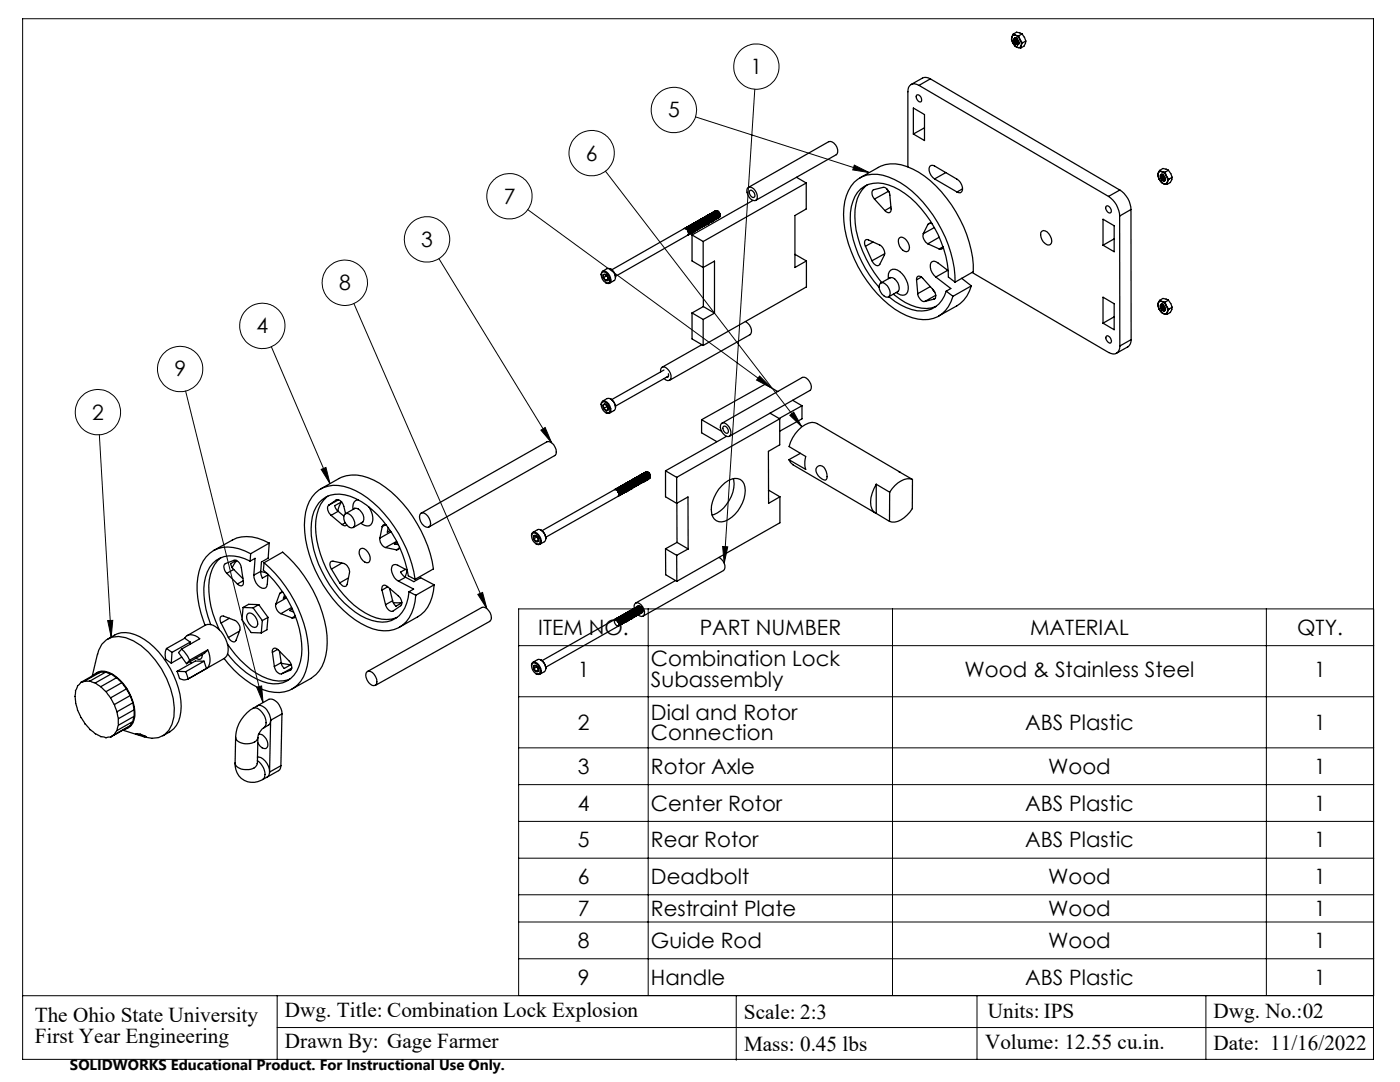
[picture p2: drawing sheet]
<svg xmlns="http://www.w3.org/2000/svg" width="279mm" height="216mm" viewBox="0 0 279 216" stroke-linecap="round" stroke-linejoin="round" font-family="sans-serif">
<g fill="none" stroke="#000" stroke-width=".25">
<path d="M183 18.9a.92 .92 0 0 1 .8 1.4 .95 .95 0 0 1-.8-1.4zM183.4 17a1.34 1.34 0 0 0-1.6-.1 1.34 1.34 0 0 0-.6 1.4v15M183.4 17l37.8 22.2M185.7 15.7a1.63 1.63 0 0 0-1.6-.1l-2.3 1.3M185.7 15.7l-2.3 1.3M185.7 15.7l37.8 22.2M201.9 7.4v.4l.2 .8M202.1 8.6l.6 .6 .4 .3M202.1 8.6l.5 .6 .5 .3M202.2 6.8l-.3 .6M202.2 6.8l.5 .2M202.6 7.5a.9 .9 0 0 0 .5 1.4"/>
<path d="M202.6 7.9l.3 .7M202.6 8.1l.1 .3a.42 .42 0 0 0 .7 .2l-.4-.6v-.3l.1 .6 .3 .2M202.6 8.1l.2 .6 .3 .2M202.7 7a.59 .59 0 0 0-.8 .4M202.7 7l.9 .9M202.7 7l.6 .2M202.7 8.7l-.3-.4 .1-.7a.89 .89 0 0 1 .8 1.3h-.2M202.7 8.7l.4 .2M202.8 7.6a.71 .71 0 0 0 .6 1M202.9 7.7l-.3 .1v.3M202.9 7.5a.64 .64 0 0 0-.1 .7 .64 .64 0 0 0 .6 .4M202.9 7.7l-.4-.1-.1 .3 .3 .8"/>
<path d="M203.1 9.5l.6 .1M203.3 7.2l.3 .7M203.6 7.9l.4 .7M203.6 7.9l.2 .8v.4M203.8 9.1a.49 .49 0 0 1-.7 .4M203.8 9.1l-.1 .5M204 6.8l.5 .7 .2 .7M204 6.8l-1.1-.4-.7 .4M204 6.8l-.7 .4M204 8.6l-.2 .5M204.7 8.2v.1a1.57 1.57 0 0 1-1 1.3M204.7 8.2l-.7 .4"/>
<path d="M149.4 37.4a1.73 1.73 0 0 1 1.4 2.6 1.87 1.87 0 0 1-1.6-2.4zM149.4 37.4l16-9.1a1.74 1.74 0 0 1 1.5 2.6l-16.1 9.1M149.6 38.1l.2-.1a.9 .9 0 0 1 .6 1.4 1.01 1.01 0 0 1-.8-1.3zM159 35.4l1.9 1.1M160.9 36.5l-20.6 11.7M160.9 36.5v5.2l-2.3 1.3v10.4l2.3-1.3M171.6 35.5l3.7-2.1a7 7 0 0 1 6.8 .3 23.6 23.6 0 0 1 10.8 13.1 20.7 20.7 0 0 1 1.3 7.4l-3.6 2.1M173 36.9a7 7 0 0 0-2.4 6.3 22.2 22.2 0 0 0 5.4 13.2M174.5 39.7a1.24 1.24 0 0 1-.1-1.8l1.8-.5a1.51 1.51 0 0 1 1.4 1.5l.2 2.8a.58 .58 0 0 1-.2 .7 .58 .58 0 0 1-.8-.2l-.2-.2M174.5 39.7l2.1 2.3M177 37.7l.3 .5M177.3 38.2l-2.8 1.5"/>
<path d="M177.3 38.2l.1 .1M182.3 21.6l2.2 1.3v5.1l-2.2-1.3zM184.5 25.5l-2.2 1.2M186.5 35.7a2.15 2.15 0 0 1-.9-2.5l.6-.2 .3 .1 4.5 2.6a2.12 2.12 0 0 1 .9 2.5l-.2 .3-.7-.2M186.5 35.7l4.5 2.6M188.8 34.4l-2.3 1.3M192.1 37.7l-1.1 .6M221.2 39.2a4.9 4.9 0 0 1 2.2 3.9M223.5 37.9a4.8 4.8 0 0 1 2.2 3.9M223.5 37.9l-2.3 1.3M231.1 34.6v.4l.3 .8M231.4 35.8l.5 .6 .4 .3"/>
<path d="M231.4 35.8l.4 .6 .5 .3M231.4 34l-.3 .6M231.4 34l.5 .3M231.8 34.7a.9 .9 0 0 0 .5 1.4M231.8 35.1l.3 .7M231.8 35.3l.2 .6 .3 .2M231.8 35.3l.1 .3a.42 .42 0 0 0 .7 .2v-.1M231.9 34.3a.54 .54 0 0 0-.8 .3M231.9 34.3l.5 .3 .4 .5M231.9 34.3l.6 .1M231.9 35.9l-.3-.4v-.5a.74 .74 0 0 1 .9 .2 .74 .74 0 0 1 0 .9h-.2M231.9 35.9l.4 .2"/>
<path d="M232.1 34.7a.67 .67 0 0 0 .5 1.1 .67 .67 0 0 1-.5-1l-.3 .2v.3M232.1 34.9l-.2-.1-.3 .3 .3 .8M232.2 34.9l.1 .4 .3 .4-.3-.3zM232.3 36.7l.6 .1M232.5 34.4l.3 .7M232.8 35.1l.5 .7M232.8 35.1l.2 .8v.4M233 36.3a.49 .49 0 0 1-.7 .4M233 36.3l-.1 .5M233.2 34l.5 .7 .2 .7M233.2 34l-1.1-.4-.7 .4M233.2 34l-.7 .4"/>
<path d="M233.3 35.8l-.3 .5M233.9 35.4v.1a1.57 1.57 0 0 1-1 1.3M233.9 35.4l-.6 .4M120 54.9l.1-.6 .3-.2a1.69 1.69 0 0 1 1.3 2.4l-.3 .1-.5-.2M120.2 54.3a1.45 1.45 0 0 1 1.3 2.1 1.43 1.43 0 0 1-1.3-2.1zM120.3 54.1l.9-.5a1.62 1.62 0 0 1 1.4 2.4l-1 .5M120.4 54.8v.6M120.4 55.4l.5 .6M120.9 54.8h-.5M120.9 54.8l.4 .6M121.2 55.1l-.1-.1-.7 .4M121.3 55.9l-.4 .1"/>
<path d="M121.3 55.4v.5M121.3 55.7l-.4 .3M121.8 53.7h.1a2.13 2.13 0 0 1 .9 1.7M136.8 45.4a.85 .85 0 0 1 .9 1.3 .84 .84 0 0 0-.1-.9 .84 .84 0 0 0-.8-.4zM136.8 45.4h.1M136.9 45.6l.4 .5M136.9 45.6l.4 .2 .3 .4M137 45.3a.85 .85 0 0 1 .8 .4 .85 .85 0 0 1 .1 .9 .91 .91 0 0 0-.9-1.3zM137.2 45.3a.88 .88 0 0 1 .8 1.2M137.2 45.2a.85 .85 0 0 1 .8 .4 .85 .85 0 0 1 0 .9M137.3 46v.1a.59 .59 0 0 1 0 .8 .84 .84 0 0 0-.8-1.3l-14.4 8.2M137.3 46a.62 .62 0 0 1 0 .9l-14.5 8.2"/>
<path d="M137.3 46l.1 .6M137.3 46.1l.1 .2zM137.4 46.8h.1a.91 .91 0 0 0-.8-1.3 .85 .85 0 0 1 .8 1.3M137.4 45.1a.88 .88 0 0 1 .8 1.3 .88 .88 0 0 0-.8-1.2zM137.4 46.6h.1M137.6 45a.88 .88 0 0 1 .8 1.3 .86 .86 0 0 0-.9-1.3zM137.7 44.9a.84 .84 0 0 1 .8 .4 .84 .84 0 0 1 .1 .9 .86 .86 0 0 0-.9-1.3zM137.9 46.6h.1M137.9 44.8a.86 .86 0 0 1 .8 1.3 .88 .88 0 0 0-.8-1.3zM138 46.5h.1M138.1 44.7a.88 .88 0 0 1 .8 1.3 .88 .88 0 0 0-.8-1.3zM138.1 46.9v5.2l2.2 1.3 2.3-1.3v10.4"/>
<path d="M138.1 46.9l2.2 1.3M138.2 46.4h.1M138.3 44.6a.88 .88 0 0 1 .8 1.3 .88 .88 0 0 0-.8-1.3zM138.4 46.3h.1M138.4 44.5a.88 .88 0 0 1 .9 1.3M138.4 44.5h.1M138.5 44.5a.91 .91 0 0 1 .8 1.3M138.6 46.2h.1M138.6 44.4a.88 .88 0 0 1 .9 1.3 .84 .84 0 0 0-.9-1.3zM138.8 44.3a.88 .88 0 0 1 .9 1.3 .88 .88 0 0 0-.9-1.3zM139 44.2a.85 .85 0 0 1 .8 1.3 .86 .86 0 0 0-.8-1.3zM139.2 44.1h.1"/>
<path d="M139.2 44.1a.84 .84 0 0 1 .8 1.3M139.2 44.1a.85 .85 0 0 1 .8 1.3M139.3 45.8h.1M139.3 44h.1M139.3 44a.84 .84 0 0 1 .9 .4 .84 .84 0 0 1 0 .9 .88 .88 0 0 0-.9-1.3zM139.5 43.9h.1M139.5 43.9a.85 .85 0 0 1 .8 1.3 .88 .88 0 0 0-.8-1.3zM139.6 45.6h.1M139.7 43.8h.1M139.7 43.8a.84 .84 0 0 1 .8 .4 .84 .84 0 0 1 0 .9 .88 .88 0 0 0-.8-1.3zM139.9 43.7h.1M139.9 43.7a.85 .85 0 0 1 .8 1.3 .84 .84 0 0 0-.8-1.3"/>
<path d="M140 45.4h.1M140.1 43.6a.85 .85 0 0 1 .8 1.3 .82 .82 0 0 0-.1-.9 .82 .82 0 0 0-.7-.4zM140.3 48.2l.1 13M140.4 43.4a.84 .84 0 0 1 .8 .4 .84 .84 0 0 1 .1 .9 .9 .9 0 0 0-.9-1.3zM140.6 43.3a.86 .86 0 0 1 .8 1.3 .91 .91 0 0 0-.8-1.3zM140.6 43.3h.1M140.8 43.2a.88 .88 0 0 1 .8 1.3 .88 .88 0 0 0-.8-1.3zM140.9 43.1a.91 .91 0 0 1 .9 1.3M140.9 43.1h.1M141 43.1a.86 .86 0 0 1 .8 1.2M141 44.8a.86 .86 0 0 0-.8-1.3 .84 .84 0 0 1 .8 .4 .84 .84 0 0 1 .1 .9M141.1 44.8h.1"/>
<path d="M141.1 43a.85 .85 0 0 1 .8 .4 .85 .85 0 0 1 .1 .9 .88 .88 0 0 0-.9-1.3zM141.3 44.7h.1M141.3 42.9a.88 .88 0 0 1 .8 1.3 .85 .85 0 0 0-.8-1.3zM141.5 42.8a.88 .88 0 0 1 .8 1.3 .85 .85 0 0 0-.8-1.3zM141.6 42.7a.85 .85 0 0 1 .9 1.3 .86 .86 0 0 0-.9-1.3zM141.8 44.3v.1M141.8 42.6h.1M141.9 42.6a.84 .84 0 0 1 .8 1.3 .86 .86 0 0 0-.8-1.3zM142 44.3h.1M142 42.5h.1M142 42.5a.84 .84 0 0 1 .8 .4 .84 .84 0 0 1 0 .9 .88 .88 0 0 0-.8-1.3zM142.1 44.2h.1"/>
<path d="M142.2 42.4h.1M142.2 42.4a.85 .85 0 0 1 .8 1.3 .88 .88 0 0 0-.8-1.3zM142.4 42.3h.1M142.4 42.3a.84 .84 0 0 1 .8 .4 .84 .84 0 0 1 0 .9 .88 .88 0 0 0-.8-1.3zM142.6 42.2h.1M142.6 42.2a.84 .84 0 0 1 .8 1.3M142.6 42.2a.88 .88 0 0 1 .8 1.3M142.7 42.1a.84 .84 0 0 1 .8 1.3M142.7 42.1a.82 .82 0 0 1 .9 .3 .82 .82 0 0 1 0 1h-.1M142.7 42.1h.1M143 42.1a.86 .86 0 0 1 .7 .8l-.4-.8M143.4 43.5h.1"/>
<path d="M143.5 43.4h-.1M143.6 43.1l-.1 .1M150.2 40l-12.1 6.9M158.6 50.8l2.3 1.3M160.9 52.1v5.2l-20.6 11.6M172.7 49.1l-.2-.6a.54 .54 0 0 1 .2-.6 .54 .54 0 0 1 .6 0l2.3 1a1.88 1.88 0 0 1 .9 2l-.9 1.8a.69 .69 0 0 1-1.2-.1l-.4-.6M172.7 49.1l1.3 2.9M174.2 48.3l-1.5 .8M175.7 56.5a1.07 1.07 0 0 1 1.4 .5 1.82 1.82 0 0 1 .3 2.2 1.02 1.02 0 0 1-1.4-.5 1.86 1.86 0 0 1-.3-2.2zM176.6 50.6l-2.6 1.4M177.3 55.6a1.34 1.34 0 0 1 .5-1.7 1.34 1.34 0 0 1 1.8 .3 3.7 3.7 0 0 1 1.3 4.4 1.47 1.47 0 0 1-2-.3M177.6 55.5a1.6 1.6 0 0 1 1.8 1.5 .96 .96 0 0 1-.3 1.2"/>
<path d="M177.6 55.5l-1.8 1M177.7 55.4l-.1 .1M177.8 41.3l-1.2 .7M178.3 58.7a9.8 9.8 0 0 0 7.6 2.8l.9-.4M179.1 58.2l-1.8 1M179.2 58.2h-.1M179.5 47.4a1.06 1.06 0 0 1 1.4 .5 1.82 1.82 0 0 1 .4 2.2 1.09 1.09 0 0 1-1.5-.5 1.89 1.89 0 0 1-.3-2.2zM182.9 55.8a.58 .58 0 0 1 .3-.7 .58 .58 0 0 1 .7 .2l2.3 2.5a1.18 1.18 0 0 1 .2 1.9M182.9 55.8l.3 2.8M183.2 58.6a1.57 1.57 0 0 0 1.4 1.5M183.9 55.3l-1 .5M184.3 46.6a1.88 1.88 0 0 0 .9 2"/>
<path d="M185.2 44.8l-.9 1.8M185.2 48.6l2.2 1.1M185.6 44.5l-.4 .3M185.7 57.2l-2.5 1.4M186 44.7l-.1-.1a.57 .57 0 0 0-.7 .2M186.1 57.6l.4 .7M186.4 59.7l-1.8 .4M186.5 45.4l-2.2 1.2M186.6 59.6l-.2 .1M186.8 55.3l3 2.3-1 .5M186.8 58.9l-2.2 1.2M187.4 49.7l.8-.4a.5 .5 0 0 1-.8 .4z"/>
<path d="M187.4 47.3l-2.2 1.3M188.8 58.1a5.2 5.2 0 0 1-6.8 3.7 12.8 12.8 0 0 1-4.6-2.6M188.8 58.1l1.4 1M189.1 53.9l-2.3 1.4M189.2 54l-2-1.5a.88 .88 0 0 0-1.2-.3 .88 .88 0 0 0-.3 1.1 3 3 0 0 0 1.1 2M190.6 56.3a25.1 25.1 0 0 0-10.9-19.9 8.5 8.5 0 0 0-7.6-1.2 6.9 6.9 0 0 0-3.7 6.3 23.5 23.5 0 0 0 5.7 15.9 16.2 16.2 0 0 0 9.1 6.3 5.7 5.7 0 0 0 7-4.6M190.6 56.3l-1.3-1a22 22 0 0 0-9.8-17.4 7 7 0 0 0-7-.7 6.4 6.4 0 0 0-2.8 5.2 21.5 21.5 0 0 0 5.7 14.9M191.9 55.5l2 1.5M193.9 57a6.6 6.6 0 0 1-2.9 4l-3.7 2.1M193.9 57l-3.7 2.1M194 54.4l27.3 15.9a1.37 1.37 0 0 0 1.5 .2 1.37 1.37 0 0 0 .7-1.5M207.9 46.1a1.07 1.07 0 0 1 1.4 .6 1.75 1.75 0 0 1 .3 2.1 1.62 1.62 0 0 1-1.8-1.5l-.1-.9z"/>
<path d="M220.1 43.7l2.3 1.3v5.2l-2.3-1.3zM220.1 59.3l2.3 1.3v5.2l-2.3-1.3zM220.7 41.2l.1-.1a.92 .92 0 0 1 .8 1.4 .96 .96 0 0 1-.9-1.3zM222.4 47.7l-2.3 1.2M223.4 43.1l.1 25.9M225.7 41.8l-2.3 1.3M225.7 41.8v26M231.4 59.9l-.3 .6M231.4 59.9l.5 .2M233.2 59.9l.5 .7 .2 .7M233.2 59.9l-1.1-.4-.7 .4M233.2 59.9l-.7 .4"/>
<path d="M121.8 79.6a2.02 2.02 0 0 1 1 1.7M131.8 74.2a.7 .7 0 0 1 .2-.8 .7 .7 0 0 1 .8-.1 2.06 2.06 0 0 1 1 2.4l-.2 .2a.94 .94 0 0 1-1.1-.4M132.5 73.8l-10.4 5.9M133.4 74.6v.6l-.4 .1M133.4 75l-10.6 6M138.1 62.4v5.2l2.2 1.3M138.1 62.4l2.2 1.3M140.1 68.8l-7.9 4.5M140.3 63.7v5.2M140.4 61.2l2.2 1.3M140.4 61.2l-2.3 1.2M142.6 62.5l-2.3 1.2"/>
<path d="M148.8 64.2a1.87 1.87 0 0 1 .9 2.6l-16.1 9.1M155.2 78.1l-2.5-1.4-12.7 7M158.2 79.9l1.9 1.1M220.9 67a.95 .95 0 0 1 .8 1.4 .95 .95 0 0 1-.8-1.4zM222.4 63.2l-2.3 1.3M225.7 67.8a1.6 1.6 0 0 1-.6 1.4l-2.3 1.3M225.7 67.8l-2.2 1.2M231.1 60.5v.4l.3 .8M231.1 60.5v.5l.3 .7M231.4 61.7l.5 .7 .4 .2M231.4 61.7l.4 .7 .5 .2M231.8 60.7a.9 .9 0 0 0 .5 1.4"/>
<path d="M231.8 61l.3 .8M231.8 61.2l.2 .6 .3 .3M231.8 61.2l.1 .3a.42 .42 0 0 0 .7 .2v-.1M231.9 60.1a.53 .53 0 0 0-.8 .4M231.9 60.1l.9 1M231.9 60.1l.6 .2M231.9 61.9l-.3-.5 .1-.7a.87 .87 0 0 1 .8 1.3l-.2 .1M231.9 61.9l.4 .2M232.1 60.7a.67 .67 0 0 0 .5 1 .67 .67 0 0 1-.5-1l-.3 .2v.3M232.1 60.8l-.4-.1-.1 .3 .3 .9M232.2 60.8l.1 .5 .3 .3-.4-.5zM232.3 62.6l.6 .1"/>
<path d="M232.5 60.3l.3 .8M232.8 61.1l.5 .6M232.8 61.1l.2 .7v.5M233 62.3a.49 .49 0 0 1-.7 .3M233 62.3l-.1 .4M233.3 61.7l-.3 .6M233.9 61.3v.1a1.57 1.57 0 0 1-1 1.3M233.9 61.3l-.6 .4M64 97.5l3.7-2a7.3 7.3 0 0 1 6.9 .3 24.5 24.5 0 0 1 11.7 16.2l.2 1.5-3.7 2.1M65.4 99a7.8 7.8 0 0 0-2.4 7.4 22.2 22.2 0 0 0 9.9 15.9 7.1 7.1 0 0 0 6.3 .9M67.1 99.8a1.36 1.36 0 0 1 1.5 1.2l.4 1.5M67.1 99.8l-1.5 1"/>
<path d="M67.2 99.7l-.1 .1M67.6 99.7l-2 1.1M71.5 99.7a1.36 1.36 0 0 0-1.1 1.9M120 80.8a.62 .62 0 0 1 .8-.8 1.92 1.92 0 0 1 1 2.3 .68 .68 0 0 1-.9 0M120.1 80.4l.2-.2a1.56 1.56 0 0 1 1.3 2.1 1.19 1.19 0 0 1-1.6-1.2zM120.3 80l.9-.5a1.62 1.62 0 0 1 1.4 2.4l-1 .5M120.4 80.9l.1 .6M120.5 81.5l.5 .5M120.7 80.6l-.3 .3M120.7 80.6l.5 .5M121.1 81.1l.1 .1M121.1 81v.1"/>
<path d="M121.1 81.1l-.6 .4M121.2 81.1l.2 .6M121.4 81.7l-.2 .3h-.2M121.4 81.7l-.4 .3M122.9 97.5h.1M122.9 97.5a.82 .82 0 0 1 .8 .4 .82 .82 0 0 1 .1 .9 .86 .86 0 0 0-.9-1.3zM123 97.8l.4 .3a.59 .59 0 0 1 0 .9 .63 .63 0 0 0 0-.9M123 97.8l-.4-.1-14.4 8.2M123 97.8l.4 .4M123 97.7l.4 .2 .3 .4M123.1 97.4h.1M123.1 97.4a.84 .84 0 0 1 .8 .4 .84 .84 0 0 1 0 .9 .88 .88 0 0 0-.8-1.3z"/>
<path d="M123.3 97.3h.1M123.3 97.3a.85 .85 0 0 1 .8 1.3 .88 .88 0 0 0-.8-1.3zM123.4 98.1l.1 .6-.1 .3-14.5 8.2M123.4 98.1l.1 .6M123.4 98.2l.1 .2M123.5 97.2h.1M123.5 97.2a.85 .85 0 0 1 .8 1.3 .88 .88 0 0 0-.8-1.3zM123.5 98.7h.1M123.6 98.9a.82 .82 0 0 0 0-.9 .82 .82 0 0 0-.8-.4 .84 .84 0 0 1 .8 1.3h-.1M123.6 97.1a.85 .85 0 0 1 .9 .4 .85 .85 0 0 1 0 .9 .91 .91 0 0 0-.9-1.3zM123.9 97a.85 .85 0 0 1 .7 1.3 .82 .82 0 0 0 0-.9 .82 .82 0 0 0-.8-.4zM124 96.9a.88 .88 0 0 1 .8 1.3 .88 .88 0 0 0-.8-1.3z"/>
<path d="M124.2 96.8a.88 .88 0 0 1 .8 1.3 .9 .9 0 0 0-.8-1.3zM124.4 96.7a.84 .84 0 0 1 .8 .4 .84 .84 0 0 1 0 .9 .9 .9 0 0 0-.8-1.3zM124.5 98.4h.1M124.5 96.6a.86 .86 0 0 1 .9 1.3 .88 .88 0 0 0-.9-1.3zM124.7 96.5a.88 .88 0 0 1 .9 1.3 .88 .88 0 0 0-.9-1.3zM124.8 98.2h.1M124.9 96.4a.88 .88 0 0 1 .8 1.3 .88 .88 0 0 0-.8-1.3zM125 98.1h.1M125.1 96.3a.85 .85 0 0 1 .8 1.3M125.1 96.3h.1M125.1 96.3a.88 .88 0 0 1 .8 1.3M125.2 98h.1"/>
<path d="M125.3 96.2a.88 .88 0 0 1 .8 1.3 .85 .85 0 0 0-.9-1.3zM125.4 96.1a.91 .91 0 0 1 .9 1.3 .9 .9 0 0 0-.9-1.3zM125.6 96h.1M125.6 96a.82 .82 0 0 1 .8 .4 .82 .82 0 0 1 0 .9 .86 .86 0 0 0-.8-1.3zM125.7 97.7h.1M125.8 95.9h.1M125.8 95.9a.84 .84 0 0 1 .8 .4 .84 .84 0 0 1 0 .9 .88 .88 0 0 0-.8-1.3zM125.9 97.6h.1M126 95.8h.1M126 95.8a.85 .85 0 0 1 .8 1.3 .88 .88 0 0 0-.8-1.3zM126.2 95.7h.1M126.2 95.7a.85 .85 0 0 1 .8 1.3 .88 .88 0 0 0-.8-1.3z"/>
<path d="M126.3 97.4h.1M126.3 95.6h.1M126.3 95.6a.85 .85 0 0 1 .8 1.3 .88 .88 0 0 0-.8-1.3zM126.5 95.5a.85 .85 0 0 1 .8 1.3 .84 .84 0 0 0-.8-1.3zM126.7 95.4a.85 .85 0 0 1 .8 1.3 .84 .84 0 0 0-.8-1.3zM126.9 95.3a.85 .85 0 0 1 .8 1.3 .86 .86 0 0 0-.8-1.3zM127 95.2a.82 .82 0 0 1 .8 .4 .82 .82 0 0 1 0 .8 .86 .86 0 0 0-.8-1.2zM127.2 95.1a.86 .86 0 0 1 .9 1.3 .91 .91 0 0 0-.9-1.3zM127.2 95.1h.1M127.4 95a.88 .88 0 0 1 .8 1.3 .91 .91 0 0 0-.8-1.3zM127.6 94.9a.91 .91 0 0 1 .8 1.3M127.6 94.9h.1"/>
<path d="M127.6 94.9a.86 .86 0 0 1 .8 1.2M127.7 94.8a.88 .88 0 0 1 .9 1.3M127.7 94.8a.85 .85 0 0 1 .9 .4 .85 .85 0 0 1 0 .9M128 94.7a.88 .88 0 0 1 .8 1.3 .85 .85 0 0 0-.9-1.3zM128.1 94.6a.88 .88 0 0 1 .8 1.2 .85 .85 0 0 0-.8-1.2zM128.3 94.5a.85 .85 0 0 1 .8 1.2 .86 .86 0 0 0-.8-1.2zM128.4 96.2h.1M128.4 94.4a.86 .86 0 0 1 .9 1.3 .88 .88 0 0 0-.9-1.3zM128.6 96.1h.1M128.6 94.3a.88 .88 0 0 1 .9 1.3 .88 .88 0 0 0-.9-1.3zM128.8 96h.1M128.8 94.2h.1"/>
<path d="M128.8 94.2a.88 .88 0 0 1 .8 1.3M128.8 94.2a.83 .83 0 0 1 .8 .3 .83 .83 0 0 1 .1 .9l-.1 .1M128.9 95.8h.1M129.1 94.2a.86 .86 0 0 1 .7 .8v-.2l-.4-.6M129.1 95.7h.1M129.5 95.5h.1M129.6 95.2h.1M132.8 93.9v5.2l2.2 1.3M132.8 93.9l2.2 1.3M135 95.2v5.2M140 83.7v2.7l3.1 1.7M140 83.7l4 2.4"/>
<path d="M143.9 84.6a.86 .86 0 0 1 1.3 .3 1.44 1.44 0 0 1 .3 2.2 1.87 1.87 0 0 1-1.6-2.5zM144 96.9a3.3 3.3 0 0 1 3.7-1.2 3.3 3.3 0 0 1 .8 3.8 6.4 6.4 0 0 1-4.5 4.6 2.05 2.05 0 0 1-2-2.4 7.4 7.4 0 0 1 2-4.8zM144.1 84.5l16-9.2a1.56 1.56 0 0 1 1.7 1.4 .99 .99 0 0 1-.2 1.2l-16 9.2M144.4 85.1a.83 .83 0 0 1 .8 .4 .83 .83 0 0 1-.1 1 .98 .98 0 0 1-.7-1.4zM145 87.1l-12.2 6.8M146.4 95.5a6.7 6.7 0 0 1-4.3 7.3M153.4 97.9l2.2 1.2M153.7 82.4l1.9 1.2M155.6 83.6v5.2l-2.2 1.3v10.3l2.2-1.3M155.6 83.6l-20.6 11.6M155.6 99.1v5.2l-20.5 11.7M157.4 91.7l.4 .6 .5 .4 16.4 9.7"/>
<path d="M157.4 91.7l3.4 2a4.7 4.7 0 0 1 0-2.6l-3.3-2a6.4 6.4 0 0 1 4.5-4.8l1.1 .2 16.4 9.7M159.7 90.5l-2.3 1.2M160.1 81l-4.6 2.5M160.1 81v2.6l-4.5 2.4M163 93.2a.94 .94 0 0 1 1-.3 .94 .94 0 0 1 .7 .7 1.59 1.59 0 0 1 0 2.2l-.3-.1a2.34 2.34 0 0 1-1.6-2.1zM174.9 96.6a5.6 5.6 0 0 0-.9 5l.4 .5 .5 .3M174.9 96.6l2.7 1.6M174.9 96.6v5.8M177.6 98.2l-.1 5.8M179.7 94.3l-.3-.2 2.7 1.6M182.1 95.7v5.8a5.1 5.1 0 0 1-4.1 2.7l-.5-.2M182.1 95.7a3.4 3.4 0 0 0-3.5 1.2l-1 1.3"/>
<path d="M44.1 111.3a7.5 7.5 0 0 0-2.4 6.9 19.4 19.4 0 0 0 2.1 7.5M45.3 114.4a1.37 1.37 0 0 1-.3-1.9l1.7-.7a1.48 1.48 0 0 1 1.5 1.4l.4 2.9a.64 .64 0 0 1-.4 .8 .64 .64 0 0 1-.8-.4M45.3 114.4l2.1 2.1M46.6 113.6l1.9 1.8M46.6 113.6l-1.3 .8M47.2 111.8l-1.2 .7 .3 .7 .3 .4M47.2 111.9l-.9 1.4M48.5 115.9l-1.1 .6M49.9 112a6.5 6.5 0 0 0-6.8-.2 7.5 7.5 0 0 0-2.4 7 19.1 19.1 0 0 0 1.4 5.8M49.9 112l1-.6-.2 3.4M50 110.5a7.8 7.8 0 0 0-7.4-.6 7 7 0 0 0-3.1 5.3 18.8 18.8 0 0 0 1.4 9.6M50 110.5l-.1 1.5"/>
<path d="M52 114l.4 1.4 1.1-.7M52 114.1l1.2 .3M52 114l-1.3 .8M52.7 112.3l-.1 1.5a21.7 21.7 0 0 1 7.6 17 6 6 0 0 1-3.8 5.4 7.8 7.8 0 0 1-6.2-1.3 18.6 18.6 0 0 1-4.8-4.4M52.7 112.3a25.5 25.5 0 0 1 8.9 18 8.4 8.4 0 0 1-3 7 7.1 7.1 0 0 1-7.3-.2 19.4 19.4 0 0 1-6.6-5.7M52.7 112.3l3.7-2.1a25.5 25.5 0 0 1 8.9 18 8.3 8.3 0 0 1-3 7l-4 2.3M53.5 114.6l-.3 2.4a.84 .84 0 0 1-1.3 .2 2.91 2.91 0 0 1-1.2-2.4M53.7 108.4a7.7 7.7 0 0 0-7.3-.6l-3.8 2.1M53.7 108.4l-3.7 2.1M53.7 108.4l-.2 3-1.3 .7-.2 1.9M55.8 118.5l-.7 2M56.4 118.1l-.6 .4"/>
<path d="M56.4 118.2h-.3l-.3 .3M56.8 118.7l-.2 .7 .4-.3M57.1 119.3l-2 1.2M65.6 100.8a1.54 1.54 0 0 0 .5 2M66.1 102.8l2.2 1.9M66.1 113.6l-.3-1a.56 .56 0 0 1 .7-.6l2.1 .4a1.91 1.91 0 0 1 1.1 1.9l-.4 2.3a.66 .66 0 0 1-.7 .5 .66 .66 0 0 1-.6-.5l-.2-.3M66.1 113.6l1.7 2.7M67.4 102l.8-1.8-1.4 .7 .2 .5 .5 .6M67.5 102l-1.4 .8M67.5 102l1.1 1M68.2 112.4l-2.1 1.2M68.3 104.7a.69 .69 0 0 0 .9 .1"/>
<path d="M68.9 104.3l-.6 .4M68.9 102.5a1.91 1.91 0 0 1 1.9 2.2l-.1 .4a.81 .81 0 0 1-1.3-.1 1.76 1.76 0 0 1-.5-2.5zM69.5 115.3l-1.7 1M70.7 101.5a1.1 1.1 0 0 1 1.5 .7 1.55 1.55 0 0 1 .1 2M70.7 101.5l-1.8 1M70.8 101.4l-.1 .1M71.8 109.7l.2-.2a1.84 1.84 0 0 1 1.9 2.2l-.3 .6a1.91 1.91 0 0 1-1.9-2.3zM72.3 104.2l-1.8 1.1M72.4 104.2h-.1M73.6 101.1l.1 .2a3 3 0 0 1 .3 3.4 1.47 1.47 0 0 1-2-.3M75.8 107.4a1.91 1.91 0 0 0 1.1 1.9M76.2 117.8a.65 .65 0 0 1 .2-.9 .65 .65 0 0 1 .9 .1l2.2 1.9a1.49 1.49 0 0 1 .5 2l-1.5 1a1.36 1.36 0 0 1-1.6-1.3"/>
<path d="M76.2 117.8l.7 2.8M76.3 105.1l-.5 2.3M76.9 109.3l2.2 .4M77 104.7l-.7 .4M77 104.7h-.1a.49 .49 0 0 0-.6 .4M77.4 117.1l-1.2 .7M77.5 105.3l-.2 .9 .6-.3M77.8 117.4l.6 2.5M78 106.1l-2.2 1.3M78.4 119.9l.2 .6 .4 .5 1.2-.7M78.4 119.9l-1.5 .7M79.2 108l-2.3 1.3"/>
<path d="M79.3 108.2l-.6 .3 .8 .2M79.5 116l3 1.5-.9 .6M79.7 109.4l-.6 .3M79.7 109.1v.2a.49 .49 0 0 1-.6 .4M80.9 113.6l-1 .6 .6 .7 .4 .3M80.9 115.2l-1.4 .8M80.9 115.2l1.7 .9 1.4-.8 2.6 1.4M81.2 113.8l-.4 1.3M81.3 113.8l-1.9-1a.82 .82 0 0 0-1 0 .82 .82 0 0 0-.3 .9 3.2 3.2 0 0 0 1.4 2.3M81.6 118.1l1.4 .7M82.8 115.6a25.2 25.2 0 0 0-10.7-17.1 8.6 8.6 0 0 0-7.6-1.2 6.9 6.9 0 0 0-3.7 6.2 24.4 24.4 0 0 0 6.7 17.2 16.2 16.2 0 0 0 8 5.1 5.8 5.8 0 0 0 7-4.6l.5-2.4M82.8 115.6l-1.3-.7a22.3 22.3 0 0 0-9.4-14.8 7.4 7.4 0 0 0-7-.9 6.8 6.8 0 0 0-3 6.4 22.1 22.1 0 0 0 9.9 17.2 7.5 7.5 0 0 0 6.1 1 5.7 5.7 0 0 0 3.4-4.5l.1-1.2"/>
<path d="M84 102.4a1.63 1.63 0 0 1 1.9 1.6 .87 .87 0 0 1-.5 1.2 2 2 0 0 1-1.4-2.8zM84 102.4l25.1-14.2a1.83 1.83 0 0 1 1.7 2.7l-25.2 14.3M86.6 116.7a7.7 7.7 0 0 1-3.2 6.4l-3.7 2.1M86.6 116.7l-3.6 2.1M106.1 107a.63 .63 0 0 1 .7-.8 2 2 0 0 1 1.1 2.1 .58 .58 0 0 1-.9 .2M106.3 106.4a1.43 1.43 0 0 1 1.3 2.1 1.43 1.43 0 0 1-1.3-2.1zM106.4 106.2l.9-.5a1.6 1.6 0 0 1 1.4 2.4l-1 .5M106.5 106.9v.6M106.5 107.5l.4 .6M106.9 106.9h-.4M106.9 106.9l.5 .5M107.3 107.2l-.1-.1-.7 .4"/>
<path d="M107.4 108l-.5 .1M107.4 107.4v.6M107.4 107.8l-.5 .3M107.9 105.8h.1a2.03 2.03 0 0 1 .9 1.7M132.8 109.5l.1 5.2 2.2 1.3M132.8 109.5l2.2 1.3M134.8 115.9l-7.9 4.4M135 110.8l.1 5.2M135 100.4l2.3-1.2v10.3M135.1 100.4v7.8M135.1 108.2l2.2 1.3M135.1 108.2l-2.3 1.3"/>
<path d="M137.3 109.5l-2.3 1.3M143.5 111.2a1.87 1.87 0 0 1 .9 2.6l-16.1 9.1M174.9 102.4l2.6 1.6M16.1 136.2v.1a3.7 3.7 0 0 0-1.1 2.7l.1 1.3 .4 1.4 .6 1.5 .9 1.3 .9 .9a5.2 5.2 0 0 0 3.5 1.7h.7M17 135.9l-.9 .3M17 135.9h1M18 135.9l1 .4M18.8 134.7a2.76 2.76 0 0 1 3.6-.2 10 10 0 0 1 4.5 8.4 2.65 2.65 0 0 1-2 2.6M19 136.3l1.1 .7M19.4 130.6l-1 4.3M19.5 130.6a4.1 4.1 0 0 1 5.6-3.4 14.9 14.9 0 0 1 8.2 8.2 12.8 12.8 0 0 1 1 9.1 4.1 4.1 0 0 1-5.5 2.5l-4.3-1.3M19.8 134.3l-.5 .1-3.2 1.8"/>
<path d="M20.1 137l1.1 1M21.1 134.1h-1l-3.1 1.8M21.1 134.1l1.1 .4M21.1 134.1l-3.1 1.8M21.2 138l.9 1.2M21.5 127.5a5.3 5.3 0 0 1 6.4-.5 17 17 0 0 1 8.2 15 5.3 5.3 0 0 1-3.6 4.8M22.1 139.2l.7 1.4M22.2 134.5l1.1 .7M22.2 134.5l-3.2 1.8M23.3 135.2l1 1M23.3 135.2l-3.2 1.8M24.3 136.2l1 1.2"/>
<path d="M24.3 136.2l-3.1 1.8M25.3 137.4l.7 1.4M25.3 137.4l-3.2 1.8M26 138.8l.5 1.4M26 138.8l-3.2 1.8M33.2 129.4a3.5 3.5 0 0 0-.1 2.2l1.1 .7M33.2 129.4l1.1 .8M34.3 130.2l-.1 2.1M35.3 133.9l.5 1.5a1.65 1.65 0 0 0 1.8 .1M35.3 133.9l1.8 .1M36.3 129.5l1.1 1.3 .5 .9M36.3 129.5l-.7 .7 1.6 2.2"/>
<path d="M36.3 131.1l-2.1 1.2M36.9 127.4a1.84 1.84 0 0 1 3 .1l-3.6 2M36.9 127.4l-3.7 2M36.9 127.4l1.1 .7M37.1 134l.5 1.5M37.4 126.8l3.6-2.1a2.25 2.25 0 0 1 2.6 .8 5.2 5.2 0 0 1 1.7 5.3l-.5 .6-7.3 4.1M37.9 131.7l-.7 .7M37.9 132l.3 .3M38 128.1l-.1 .5M38 128.1l-3.7 2.1M40.4 130.6a.71 .71 0 0 1-.3 .8 .71 .71 0 0 1-.7 .1l-.3-.2M40.7 131.9l-3.6 2.1"/>
<path d="M40.7 131.9l.5 1.5M40.7 131.9h-1.7l-3.7 2M41.2 133.4l-3.6 2.1M41.5 129.7a3.1 3.1 0 0 1-.3 3.7M41.5 129.7l-3.6 2M41.5 129.7l-.7 .7-3.6 2M44.1 124.3l-.2-.6a.57 .57 0 0 1 .1-.6 .57 .57 0 0 1 .6-.2l2.2 .9a1.87 1.87 0 0 1 1.1 1.9l-.8 2.1a.64 .64 0 0 1-1.1-.1l-.4-.5M44.1 124.3l1.5 2.9M45.4 128.5a17.8 17.8 0 0 0 8 6.9 5.9 5.9 0 0 0 4.4 .1M45.8 123.4l-1.7 .9M47.8 125.9l-2.2 1.3M48.5 121.2l-.2 2.5 1.8 2.5 2 .1"/>
<path d="M48.5 121.2l2 .1M49.5 122.4a1.86 1.86 0 0 1 1.9 2.1l-.1 .4a.76 .76 0 0 1-1.2-.1 1.79 1.79 0 0 1-.6-2.4zM50.5 121.3l1.9 2.5M51.6 120.6h-2l-1.1 .6M51.6 120.6l-1.1 .7M51.6 120.6l1.9 2.6M52.4 123.8l-.3 2.5M53.5 123.2l-.2 2.5-1.2 .6M53.5 123.2l-1.1 .6M54.4 130.2a.63 .63 0 0 1 .3-.9 .63 .63 0 0 1 .8 .4l2.1 2.1a1.33 1.33 0 0 1 .3 1.9M54.4 130.2l.4 2.8M54.8 133a1.48 1.48 0 0 0 1.4 1.4"/>
<path d="M55.1 120.5a1.78 1.78 0 0 0 1 1.9M55.4 129.6l-1 .6M55.8 130l.3 2.2M56.1 122.4l2.2 .9M56.1 132.2l.2 .7 .4 .5 1.4-.8M56.1 132.3l2 .3M56.1 132.2l-1.3 .8M57.9 133.7l-1.7 .7M58 133.7h-.1M58.1 132.6l.1 .1M58.2 121.2l-2.1 1.2M58.2 133.3l-2 1.1"/>
<path d="M58.3 121.5l-.5 .3 .8 .3M58.9 122.9l-.6 .4M58.9 123a.48 .48 0 0 1-.6 .3M73.3 134a1.63 1.63 0 0 1 1.9 1.5v.9l-.2 .3a1.63 1.63 0 0 1-1.9-1.5v-.9zM73.3 134l22.9-12.8a1.68 1.68 0 0 1 1.8 1.6 1.01 1.01 0 0 1-.3 1.2l-22.8 12.8M78.5 120.2h1.7M106.1 132.9a.61 .61 0 0 1 .7-.8 2 2 0 0 1 1.1 2.2 .63 .63 0 0 1-.9 .1M106.3 132.3a1.43 1.43 0 0 1 1.3 2.2 1.45 1.45 0 0 1-1.3-2.2zM106.4 132.2l.9-.6a1.6 1.6 0 0 1 1.4 2.4l-1 .5M106.5 132.9v.5M106.5 133.4l.4 .6M106.9 132.8l-.4 .1"/>
<path d="M106.9 132.8l.5 .5M107.3 133.2l-.1-.1-.7 .3M107.4 133.9l-.5 .1M107.4 133.3v.6M107.4 133.7l-.5 .3M107.9 131.7h.1a2.03 2.03 0 0 1 .9 1.7M122.9 123.4a.79 .79 0 0 1 .9 .1 .79 .79 0 0 1 .3 .8v.2l-.3 .2a.86 .86 0 0 0-.9-1.2zM123 123.7l-.4-.1-14.4 8.2M123 123.7l.4 .4a.49 .49 0 0 1-.1 .8 .79 .79 0 0 1-.7-.6 .79 .79 0 0 1 .3-.8l.1 .2 .2-.1 .2 .2 .3 .4v.5l-.3 .2M123 123.7l.4 .4M123 123.6l.4 .2 .3 .4M123.1 123.4h.1"/>
<path d="M123.1 123.4a.83 .83 0 0 1 .9 .1 .83 .83 0 0 1 .2 .9l-.3 .2a.86 .86 0 0 0-.8-1.2zM123.3 123.3h.1M123.3 123.3a.83 .83 0 0 1 .9 .1 .83 .83 0 0 1 .2 .9l-.3 .2a.88 .88 0 0 0-.8-1.2zM123.4 124.1a.63 .63 0 0 1 0 .8M123.4 124.1l.1 .5-.1 .4M123.4 124.1l.1 .5M123.4 125l-14.5 8.1M123.4 124.1l.1 .2M123.5 123.2h.1M123.5 123.2a.83 .83 0 0 1 .9 .1 .83 .83 0 0 1 .2 .9l-.3 .2a.88 .88 0 0 0-.8-1.2zM123.5 124.6h.1M123.6 124.8l.3-.2a.87 .87 0 0 0-1.1-1.1v.1a.84 .84 0 0 1 .8 1.2h-.1"/>
<path d="M123.6 123a.81 .81 0 0 1 1 .2 .81 .81 0 0 1 .2 .9l-.3 .2a.84 .84 0 0 0-.1-.9 .84 .84 0 0 0-.8-.4zM123.8 122.9a.76 .76 0 0 1 1 .3 .76 .76 0 0 1-.2 1 .84 .84 0 0 0 0-.9 .84 .84 0 0 0-.8-.4zM124 122.9a.75 .75 0 0 1 1 .2 .75 .75 0 0 1-.2 1 .88 .88 0 0 0-.8-1.2zM124.2 122.8a.75 .75 0 0 1 1 .2 .75 .75 0 0 1-.2 1 .88 .88 0 0 0-.8-1.2zM124.4 122.6a.85 .85 0 0 1 .9 .2 .85 .85 0 0 1 .2 .9l-.3 .2a.9 .9 0 0 0-.8-1.2zM124.5 122.6a.81 .81 0 0 1 1 .1 .81 .81 0 0 1 .2 .9l-.3 .2a.86 .86 0 0 0-.9-1.2zM124.7 122.4a.81 .81 0 0 1 .9 .2 .81 .81 0 0 1 .2 .9l-.2 .2a.88 .88 0 0 0-.9-1.3zM124.8 124.1h.1M124.9 122.3a.81 .81 0 0 1 .9 .2 .81 .81 0 0 1 .2 .9l-.3 .2a.88 .88 0 0 0-.8-1.3zM125 124h.1M125.1 122.2a.88 .88 0 0 1 .8 1.3M125.1 122.2h.1"/>
<path d="M125.1 122.2a.84 .84 0 0 1 .9 .2 .84 .84 0 0 1 .2 .9l-.3 .2M125.2 123.9h.1M125.3 122.1a.77 .77 0 0 1 .9 .3 .77 .77 0 0 1-.1 1 .85 .85 0 0 0-.9-1.2zM125.4 123.8h.1M125.4 122.1a.85 .85 0 0 1 .9 1.2M125.4 122a.87 .87 0 0 1 1.2 1l-.3 .3M125.4 122v.1M125.6 122l.2-.2a.92 .92 0 0 1 1 1.2l-.4 .2a.86 .86 0 0 0-.8-1.2zM125.6 121.9v.1M125.8 121.8h.1M125.8 121.8a.84 .84 0 0 1 .8 1.3M125.8 121.8a.84 .84 0 0 1 .9 .2 .84 .84 0 0 1 .2 .9l-.3 .2"/>
<path d="M125.9 123.5h.1M126 121.7h.1M126 121.7a.84 .84 0 0 1 .9 .2 .84 .84 0 0 1 .2 .9l-.3 .2a.88 .88 0 0 0-.8-1.3zM126.2 121.6h.1M126.2 121.6a.88 .88 0 0 1 .8 1.3M126.2 121.6a.84 .84 0 0 1 .8 .2 .84 .84 0 0 1 .3 .9l-.3 .2M126.3 123.3h.1M126.3 121.5h.1M126.3 121.5a.83 .83 0 0 1 .9 .2 .83 .83 0 0 1 .3 .9l-.4 .2a.88 .88 0 0 0-.8-1.3zM126.5 121.4h.1M126.5 121.4a.88 .88 0 0 1 .8 1.3h.1M126.5 121.4a.77 .77 0 0 1 1 .3 .77 .77 0 0 1-.1 1"/>
<path d="M126.6 121.4a.87 .87 0 0 1 .6-1.1 2.01 2.01 0 0 1 1.3 2.4 .71 .71 0 0 1-1.1 0M126.6 123.1h.1M126.7 121.4a.76 .76 0 0 1 .8 0 .76 .76 0 0 1 .3 .8l-.3 .4a.84 .84 0 0 0-.8-1.2zM126.7 121.3v.1M126.9 121.2a.76 .76 0 0 1 .9 .3 .76 .76 0 0 1-.1 1 .84 .84 0 0 0-.8-1.3zM127 122.9h.1M127.1 121.1a.74 .74 0 0 1 .9 .3 .74 .74 0 0 1-.1 1h-.1a.86 .86 0 0 0-.8-1.3l.1-.1a.59 .59 0 0 1 .9 .3M127.2 121a.88 .88 0 0 1 .9 1.3M127.2 121h.1M127.2 121a.74 .74 0 0 1 1 .3 .74 .74 0 0 1-.1 1M127.4 120.9h.1M128.1 122.3h.1"/>
<path d="M128.1 122.3h-.1M22.8 140.6l.6 1.4M22.9 146.6l-.8 .5M23.4 142l.2 1.4M23.4 145.8l-.5 .8M23.6 143.4v1.3M23.6 144.7l-.2 1.1M25.4 145.1l-3.3 2M26.5 140.2l.3 1.4M26.5 144l-.5 .8-3.1 1.8M26.5 140.2l-3.1 1.8M26.5 144l-3.1 1.8"/>
<path d="M26.8 142.9l-.3 1.1M26.8 141.6v1.3M26.8 141.6l-3.2 1.8M26.8 142.9l-3.2 1.8M27.2 146.4l.8 .1 1.1 .5zM46.9 152.3a3.5 3.5 0 0 0 1.7 3.3 3.5 3.5 0 0 0 3.8-.1M46.9 152.3a1.99 1.99 0 0 0 2.4 1.3 1.84 1.84 0 0 0 2.1-1.3M47 147.1a1.97 1.97 0 0 0 2.4 1.3 1.97 1.97 0 0 0 2.1-1.2M47 147.1l-.1 5.2M50.5 141.4a7 7 0 0 0-3.5 5.7M50.5 141.4a1.5 1.5 0 0 1 1.9 .8 2.27 2.27 0 0 1 .3 3M51.4 152.3l-.1 .1"/>
<path d="M51.4 140.8l2.2-1.2a2.26 2.26 0 0 1 2.5 1.8l.2 1.1M51.4 151.1a2.9 2.9 0 0 1 2.4 3M51.4 140.8a1.96 1.96 0 0 1 2.2 1.5l.4 1.4M51.4 151.8a2.99 2.99 0 0 1 1.3 3.5l-.3 .2M51.4 140.8l-.9 .6M51.6 146.5a1.9 1.9 0 0 1 1.7 2.7 .91 .91 0 0 1-1.4-.3l-.5-.7M53.3 155l-.9 .5M53.8 154.1l-.2 .7-.3 .2M54 143.7l-.2 .8-1.2 .7a2.76 2.76 0 0 0-1.1 2l-.1 5.1M54 143.7l-.2 10.4M56.1 152.8l-.1 .6-.4 .4-2.3 1.2M56.1 152.8l-2.3 1.3"/>
<path d="M56.3 142.5l-2.3 1.2M56.3 142.5l-.2 10.3"/>
</g>
<g fill="none" stroke="#000" stroke-width=".2">
<path d="M4.5 3.7h269.6v207.7h-269.6zM150.6 17.8l-6.1 94.6M120.8 34.1l39.2 51.1M138.8 23.3l34.7 11.1M170.5 32.9l3 1.5-3.3-.5zM87.6 51.6l22.5 36.8M105.3 41.8l48.7 35.6M37 78l15.5 62.2M54.2 69.2l11.7 27.3M70.6 60.6l26.6 60.8M151.6 75l2.4 2.4-3-1.6zM19.8 86.7l2.4 40.4"/>
<path d="M64.1 93.7l1-.4 .8 3.2zM107.9 85.8l.9-.5 1.3 3.1zM157.6 82.9l.8-.7 1.6 3zM95.4 118.6l.9-.4 .9 3.2zM144.2 109l1 .1-.7 3.3zM21.5 123.8h1l-.3 3.3zM51.2 137.1l1-.2 .3 3.3zM103.5 128.8h170.6M103.5 139h170.6M129.4 121.5v77.1M178.1 121.5v77.1M252.7 121.5v77.1"/>
<path d="M103.5 149.2h170.6M103.5 156.6h170.6M103.5 163.9h170.6M103.5 171.2h170.6M103.5 178.5h170.6M55.3 198.7v12.7M103.5 198.6v-77.1h170.6v77.1l-269.6 .1M103.5 184h170.6M103.5 191.3h170.6M146.9 198.7v6.3M195 198.7v12.7M240.7 198.7v12.7"/>
<path d="M55.3 205h218.8M146.9 205.2v6.4"/>
<circle cx="151" cy="13.3" r="4.5"/>
<circle cx="101.7" cy="39.2" r="4.5"/>
<circle cx="118.1" cy="30.5" r="4.5"/>
<circle cx="134.5" cy="21.9" r="4.5"/>
<circle cx="68.8" cy="56.4" r="4.5"/>
<circle cx="85.2" cy="47.8" r="4.5"/>
<circle cx="35.9" cy="73.6" r="4.5"/>
<circle cx="52.3" cy="65" r="4.5"/>
<circle cx="19.5" cy="82.2" r="4.5"/>
</g>
<path d="M21.5 123.8h1l-.3 3.3zM51.2 137.1l1-.2 .3 3.3zM64.1 93.7l1-.4 .8 3.2zM95.4 118.6l.9-.4 .9 3.2zM108 85.8l.8-.5 1.3 3.1zM151.6 75l2.4 2.4-3-1.6zM157.6 82.9l.8-.7 1.6 3zM170.5 32.9l3 1.5-3.3-.5zM144.2 109l1 .1-.7 3.3z" fill="#000"/>
<g font-size="4.2">
<text x="149.8" y="14.8">1</text>
<text x="133.3" y="23.4">5</text>
<text x="116.9" y="32">6</text>
<text x="100.5" y="40.6">7</text>
<text x="84.1" y="49.3">3</text>
<text x="67.7" y="57.9">8</text>
<text x="51.2" y="66.5">4</text>
<text x="34.8" y="75.1">9</text>
<text x="18.4" y="83.7">2</text>
<text x="107.4" y="126.7">ITEM NO.</text>
<text x="139.6" y="126.7">PART NUMBER</text>
<text x="205.6" y="126.7">MATERIAL</text>
<text x="258.9" y="126.7">QTY.</text>
<text x="115.3" y="135">1</text>
<text x="129.9" y="133">Combination Lock</text>
<text x="129.9" y="137.1">Subassembly</text>
<text x="192.5" y="135">Wood &amp; Stainless Steel</text>
<text x="262.3" y="135">1</text>
<text x="129.9" y="143.6">Dial and Rotor</text>
<text x="115.3" y="145.6">2</text>
<text x="129.9" y="147.7">Connection</text>
<text x="204.6" y="145.6">ABS Plastic</text>
<text x="262.3" y="145.6">1</text>
<text x="115.3" y="154.4">3</text>
<text x="129.9" y="154.4">Rotor Axle</text>
<text x="209.2" y="154.4">Wood</text>
<text x="262.3" y="154.4">1</text>
<text x="115.3" y="161.7">4</text>
<text x="129.9" y="161.7">Center Rotor</text>
<text x="204.6" y="161.7">ABS Plastic</text>
<text x="262.3" y="161.7">1</text>
<text x="115.3" y="169.1">5</text>
<text x="129.9" y="169.1">Rear Rotor</text>
<text x="204.6" y="169.1">ABS Plastic</text>
<text x="262.3" y="169.1">1</text>
<text x="115.3" y="176.4">6</text>
<text x="129.9" y="176.4">Deadbolt</text>
<text x="209.2" y="176.4">Wood</text>
<text x="262.3" y="176.4">1</text>
<text x="115.3" y="182.8">7</text>
<text x="129.9" y="182.8">Restraint Plate</text>
<text x="209.2" y="182.8">Wood</text>
<text x="262.3" y="182.8">1</text>
<text x="115.3" y="189.2">8</text>
<text x="129.9" y="189.2">Guide Rod</text>
<text x="209.2" y="189.2">Wood</text>
<text x="262.3" y="189.2">1</text>
<text x="115.3" y="196.5">9</text>
<text x="129.9" y="196.5">Handle</text>
<text x="204.6" y="196.5">ABS Plastic</text>
<text x="262.3" y="196.5">1</text>
<text x="6.9" y="203.9">The Ohio State University</text>
<text x="56.9" y="202.9">Dwg. Title: Combination Lock Explosion</text>
<text x="148.5" y="203.4">Scale: 2:3</text>
<text x="197.1" y="203.1">Units: IPS</text>
<text x="242.2" y="203.1">Dwg. No.:02</text>
<text x="6.9" y="208.1">First Year Engineering</text>
<text x="56.9" y="209.2">Drawn By: Gage Farmer</text>
<text x="148.5" y="209.6">Mass: 0.45 lbs</text>
<text x="196.6" y="209.3">Volume: 12.55 cu.in.</text>
<text x="242.2" y="209.5">Date: 11/16/2022</text>
</g>
<text font-size="3" x="14" y="213.5">SOLIDWORKS Educational Product. For Instructional Use Only.</text>
</svg>
